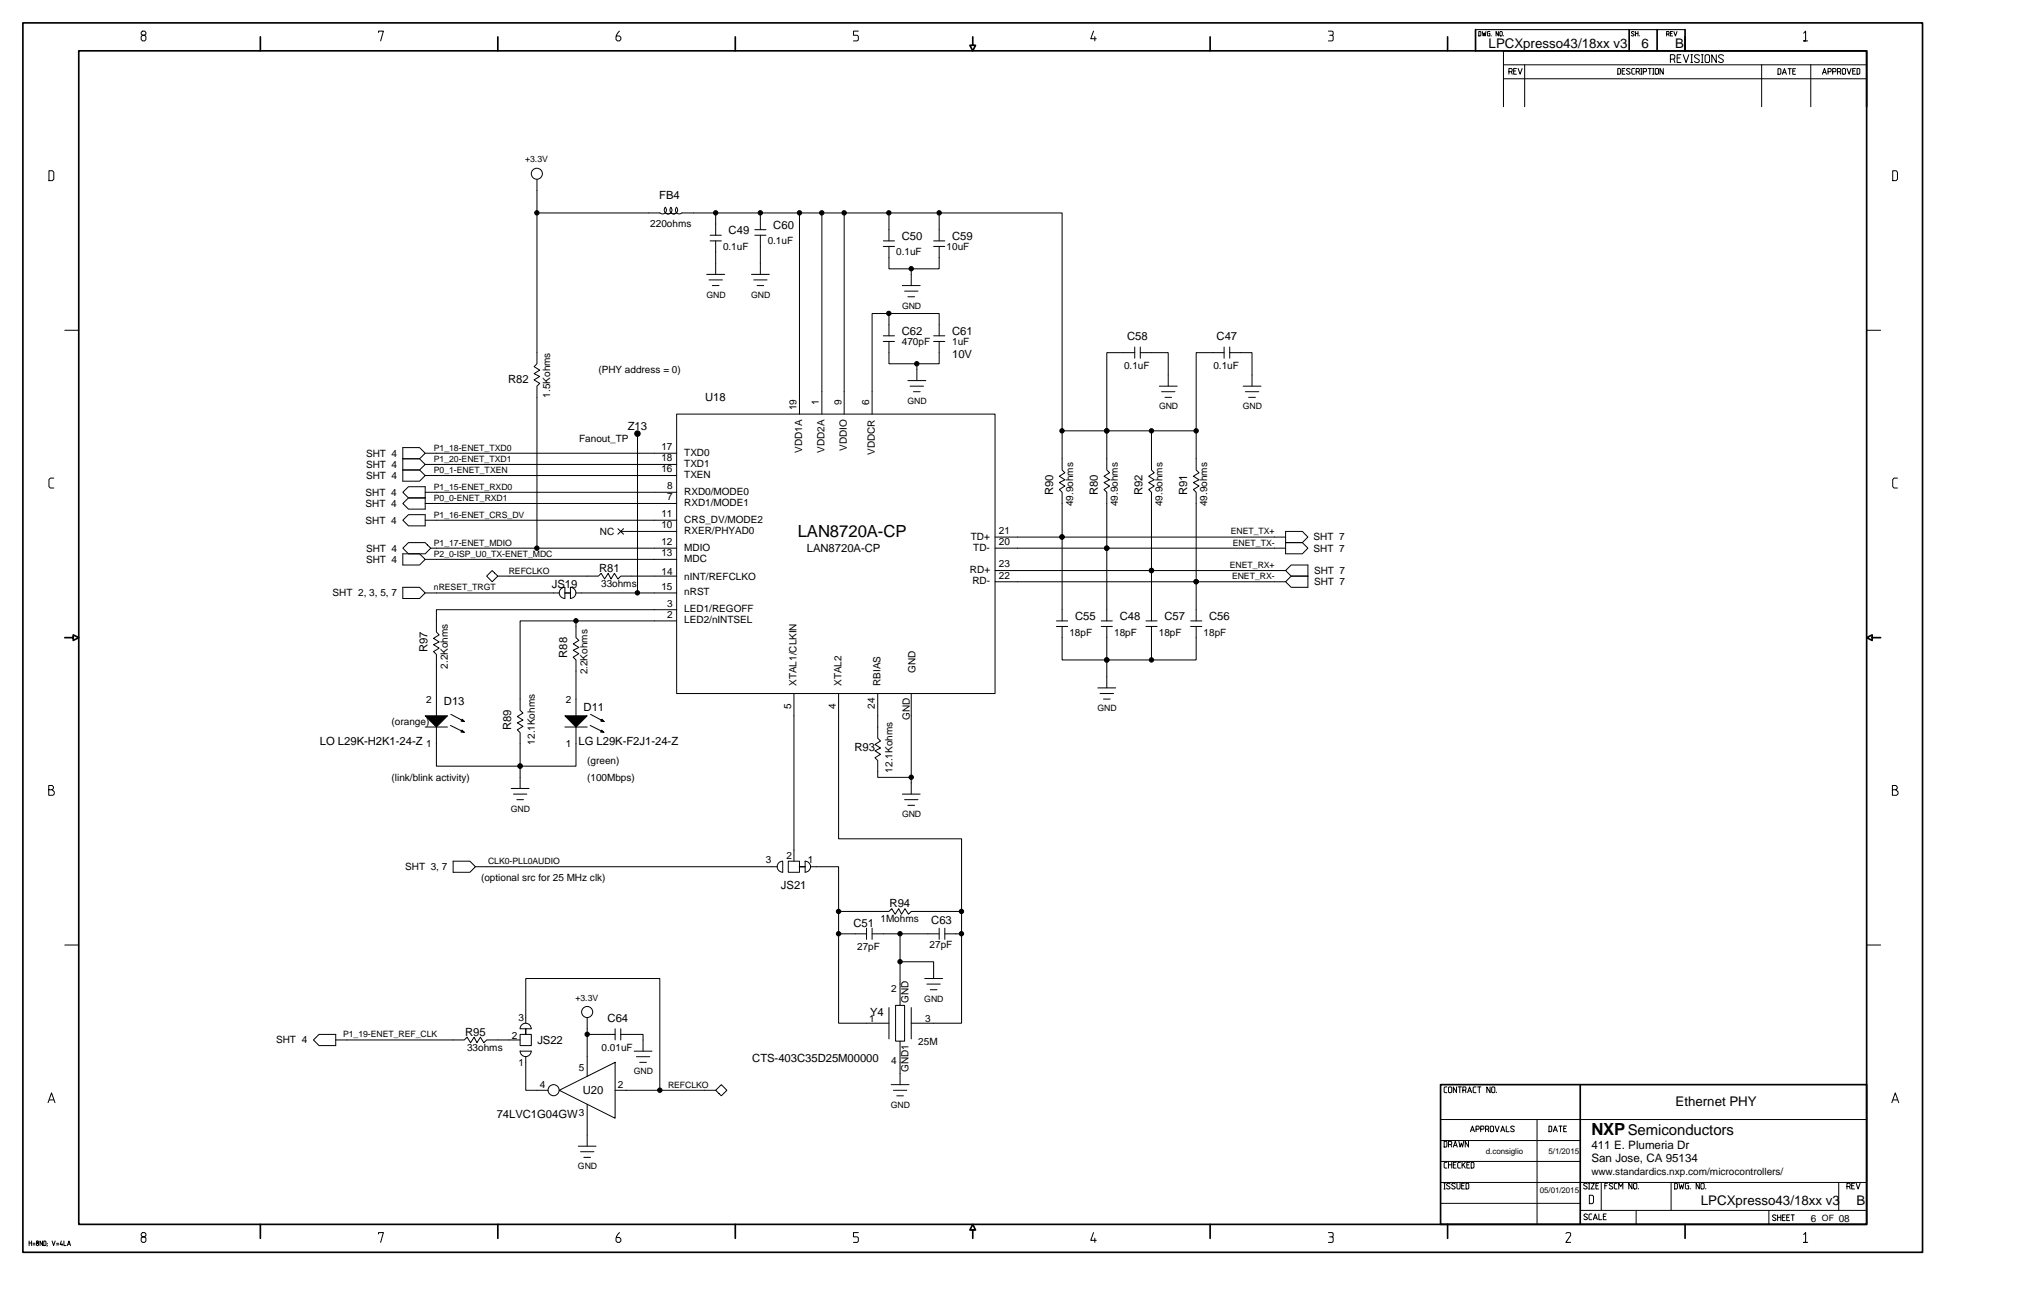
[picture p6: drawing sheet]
<svg xmlns="http://www.w3.org/2000/svg" width="432mm" height="279mm" viewBox="0 0 432 279" stroke-linecap="round" stroke-linejoin="round" font-family="sans-serif">
<g fill="none" stroke="#000" stroke-width=".21">
<path d="M30.4 6.6l-.2 .3v.3l.2 .3h.5l.3 .3v.6l-.3 .3h-.5l-.2-.3v-.6l.2-.3h.5l.3-.3v-.3l-.3-.3zM80.9 6.9v-.3h1l-.6 2.1M132.4 6.6a1.95 1.95 0 0 0-.8 1.8l.3 .3h.5l.3-.3v-.4l-.3-.3h-.6M183.4 6.6h-1v.9h.7l.3 .3-.1 .8-.9 .1M233.6 6.6l-.6 1.7h1.2M233.9 7.8v.9M283.8 6.6h.8a.54 .54 0 0 1 .2 .9h-.2M284.1 7.5l.7 .1v.8l-.2 .3h-.8M316 6.7h.3l.1 .2-.1 .8h-.3zM316.7 6.7l.2 1 .2-.7 .2 .7 .2-1M318.3 6.7h-.4l-.1 .2 .1 .8h.4v-.6h-.2M318.6 7.6v.1"/>
<path d="M320.1 6.7v1l-.5-1v1M320.6 6.7l.4 .2-.2 .8-.4-.2zM321.2 16.8h77.6M321.2 13.8h77.6M321.2 10.9v11.9M321.2 7.6v.1M322.4 15.3h.5l.2-.1v-.4l-.2-.2h-.5v1.3M322.9 15.3l.2 .6M323.4 15.2h.4M324 14.6h-.6v1.3h.6M324.4 14.6l.4 1.3 .4-1.3M325.8 13.8v9"/>
<path d="M345.7 14.6h.4l.1 .2v.9l-.1 .2h-.4zM346.6 15.2h.4M347.2 14.6h-.6v1.3h.6M348.3 14.8l-.5-.2-.3 .3 .7 .5v.3l-.4 .2-.3-.2M349.2 6.9l-.2-.2-.4 .1v.3l.6 .4-.2 .2-.4-.2M349.2 14.6h-.4l-.2 .2v.9l.2 .2h.4M349.4 6.7v1M349.4 7.1h.6M349.6 15.3h.5l.2-.1v-.4l-.2-.2h-.5v1.3M350 6.7v1M350.1 15.3l.2 .6M350.3 7.6v.1"/>
<path d="M350.5 15.9h.3M350.5 14.6h.3M350.7 14.6v1.3M351.1 15.3h.5l.2-.1v-.4l-.2-.2h-.5v1.3M352.1 14.6h.7M352.5 14.6v1.3M353.1 15.9h.3M353.1 14.6h.3M353.3 14.6v1.3M353.8 14.6h.4l.2 .2v.9l-.2 .2h-.4l-.1-.2v-.9zM355.4 14.6v1.3l-.7-1.3v1.3M356.1 7.3h.4l.1-.2-.1-.4h-.4v1"/>
<path d="M356.5 7.3l.1 .4M356.9 12.6h.7l.2-.2v-.5l-.2-.2h-.7v1.7M356.9 7.1h.3M357.4 6.7h-.5v1h.5M357.6 12.6l.2 .8M357.6 6.7l.4 1 .3-1M358.3 12.4h.6M359.2 11.7h-.9v1.7h.9M359.6 11.7l.6 1.7 .6-1.7M360 6.3h-44.7v4.6h44.7M361.3 13.4h.3M361.3 11.7h.3"/>
<path d="M361.4 11.7v1.7M363.1 11.9a.62 .62 0 0 0-1.1 .1l.1 .3 .9 .4v.5a.65 .65 0 0 1-1-.1M363.5 13.4h.4M363.5 11.7h.4M363.7 11.7v1.7M364.3 11.9l.2-.2h.5l.3 .2v1.2l-.3 .3h-.5l-.2-.3zM366.7 11.7v1.7l-1-1.7v1.7M368.2 11.9a.64 .64 0 0 0-1 .1l.1 .3 .8 .4 .1 .3-.1 .2a.65 .65 0 0 1-.9-.1M376.4 13.8v9M379.9 14.7l.6 .1v.9l-.2 .2h-.4zM380.8 15.9l.5-1.2 .4 1.2M381 15.5h.5"/>
<path d="M382 14.7h.7M382.4 14.7v1.2M383 15.2h.5M383.6 14.7h-.6v1.2h.6M385.4 7.1l.4-.5v2.1h-.4h.8M386.9 13.8v9M389.4 15.9l.4-1.3 .4 1.3M389.5 15.5h.6M390.6 15.3h.5l.1-.1v-.4l-.1-.2h-.5v1.3M391.6 15.3h.5l.2-.1v-.4l-.2-.2h-.5v1.3M392.6 15.3h.5l.2-.1v-.4l-.2-.2h-.5v1.3M393.1 15.3l.2 .6"/>
<path d="M393.8 14.6h.3l.2 .2v.9l-.2 .2h-.3l-.2-.2v-.9zM394.6 14.6l.5 1.3 .4-1.3M395.8 15.2h.5M396.4 14.6h-.6v1.3h.6M396.8 14.6h.4l.2 .2v.9l-.2 .2h-.4zM10.5 36.5h.7l.3 .3v1.5l-.3 .3h-.7zM114.7 38.3v7.2h26.3M404.4 36.5h.7l.3 .3v1.5l-.3 .3h-.7zM114.7 45.5v32.2l-.6 .6 1.2 .8-1.2 .7 1.2 .6-1.2 .8 1.2 .7-.6 .6v34.6M143.3 44.3a.82 .82 0 0 1 0 1.2 .82 .82 0 0 1-1.1-.1M143.3 45.4a.82 .82 0 0 1-1.1 0 .82 .82 0 0 1 0-1.1 .83 .83 0 0 1-.1 1.2 .83 .83 0 0 1-1.1-.1M143.4 45.4a.83 .83 0 0 0 1.1 .1 .83 .83 0 0 0 0-1.2 .82 .82 0 0 0 0 1.1 .82 .82 0 0 0 1.2 0"/>
<path d="M143.4 44.3a.82 .82 0 0 0 0 1.1 .82 .82 0 0 0 1.1 0M145.8 45.5h81.1v54.9l.6 .6-1.2 .7 1.2 .8-1.2 .6 1.2 .7-1.2 .8 .6 .6v27.4M151 58.6h3.8M151.5 59.8h2.8M151.7 50.2h2.4M151.7 51.5h2.4M152.9 45.5v4.7M152.9 51.5v7.1M160.5 58.6h3.9M161 59.8h2.9M161.3 49.1h2.4M161.3 50.2h2.4"/>
<path d="M162.5 45.5v3.6M162.5 50.2v8.4M170.8 45.5v43M175.6 45.5v43M180.4 45.5v43M188.7 52.6h2.4M188.7 51.5h2.4M189.9 52.6v4.8h10.8v-4.8M189.9 45.5v6M194.7 57.4v3.6M199.5 52.6h2.4M199.5 51.5h2.4"/>
<path d="M200.7 45.5v6M13.8 70.5h3M152.2 61h1.4M161.8 61h1.4M188.7 72.9h2.4M188.7 71.7h2.4M189.9 72.9v4.8h10.8v-4.8M189.9 67v4.7M192.8 61h3.8M193.3 62.2h2.8M194 63.4h1.4M195.9 77.7v3.6"/>
<path d="M199.5 72.9h2.4M199.5 71.7h2.4M200.7 71.7v-4.7h-14.4v21.5M242.4 75.3h-5.9v25.1l.6 .6-1.2 .7 1.2 .8-1.2 .6 1.2 .7-1.2 .8 .6 .6v27.4M242.4 74.1v2.4M243.6 74.1v2.4M243.6 75.3h6v7.2M261.5 75.3h-5.9v25.1l.6 .6-1.2 .7 1.2 .8-1.2 .6 1.2 .7-1.2 .8 .6 .6v27.4M261.5 74.1v2.4M262.7 74.1v2.4M262.7 75.3h4.8v7.2M398.8 70.5h3"/>
<path d="M86.1 95.6h3.5l1.2 1.2-1.2 1.2h-3.5h3.5l1.2 1.2-1.2 1.2h-3.5h3.5l1.2 1.2-1.2 1.2h-3.5zM90.8 99.2h53.8M90.8 96.8h53.8M136.2 93.2v33.5M144.6 88.5h68v59.6h-68zM194 81.3h3.8M194.5 82.5h2.8M195.2 83.7h1.4M226.9 92h28.7M246 92v8.4l.6 .6-1.2 .7 1.2 .8-1.2 .6 1.2 .7-1.2 .8 .6 .6v27.4M247.7 82.5h3.8M248.2 83.7h2.8"/>
<path d="M248.9 84.9h1.4M265.6 82.5h3.8M266.1 83.7h2.8M266.8 84.9h1.4M11.5 102.1h-.7l-.3 .3v1.5l.3 .3h.7M86.1 105.2l1.2-1.2h3.5v4.8h-3.5l-1.2-1.3 1.2-1.1h3.5h-3.5zM86.1 111.1l1.2-1.2h3.5v2.4h-3.5zM86.1 117.1l1.2-1.2h3.5l1.2 1.2-1.2 1.2h-3.5zM86.1 118.3h3.5l1.2 1.2-1.2 1.2h-3.5zM90.8 111.1h53.8M90.8 107.5h53.8M90.8 105.2h53.8"/>
<path d="M90.8 119.5h53.8M90.8 101.6h53.8M92 117.1h52.6M132 112.9l1.2 1.2M132.6 113.5h12M133.2 112.9l-1.2 1.2M212.6 114.7h62.1M274.7 117.1h-62.1M274.7 113.5h3.6l1.1 1.2-1.1 1.2h-3.6h3.6l1.1 1.2-1.1 1.2h-3.6zM405.4 102.1h-.7l-.3 .3v1.5l.3 .3h.7M86.1 125.5h3.5l1.2 1.2-1.2 1.1h-3.5zM90.8 126.7h28.7"/>
<path d="M105.2 121.9l1.2 1.2-1.2 1.2-1.2-1.2zM106.4 123.1h21.4l.6-.6 .8 1.2 .7-1.2 .6 1.2 .8-1.2 .7 1.2 .6-.6h12M120.7 125.5a1.19 1.19 0 0 0-1.2 1.1 1.19 1.19 0 0 0 1.2 1.2M120.7 125.5v2.3M121.9 125.5a1.19 1.19 0 0 1 1.1 1.1 1.19 1.19 0 0 1-1.1 1.2M121.9 125.5v2.3M123.1 132.6v3.6l.6 .6-1.2 .7 1.2 .8-1.2 .6 1.2 .7-1.2 .8 .6 .6v11.9M123.1 126.7h21.5M144.6 132.6h-33.5v19.1l.6 .6-1.2 .8 1.2 .7-1.2 .6 1.2 .8-1.2 .7 .6 .6v11.9M144.6 130.2h-51.4v4.8l.6 .6-1.2 .8 1.2 .7-1.2 .6 1.2 .8-1.2 .7 .6 .6v13.1M212.6 124.3h62.1M225.7 133.8h2.4"/>
<path d="M225.7 132.6h2.4M226.9 133.8v7.2h28.7v-7.2M235.3 132.6h2.4M235.3 133.8h2.4M236.5 133.8v13.1M244.8 133.8h2.4M244.8 132.6h2.4M246 133.8v7.2M254.4 133.8h2.4M254.4 132.6h2.4M274.7 121.9h-62.1M275.9 120.7h3.5v4.8h-3.5l-1.2-1.2 1.2-1.2h3.5h-3.5l-1.2-1.2z"/>
<path d="M90.8 155.3h4.8M93.2 155.3v8.4h29.9v-8.4M96.2 155l2.9 1.4M96.3 152.6l2.9 1.5M98.7 156l.5 .4h-.7zM98.9 156.3h-.2v-.2l.2 .2M98.9 154h-.2l.1-.2 .2 .2M99.2 154.1l-.5-.5-.2 .4 .7 .1M120.7 155.3h4.8M126.1 155l2.8 1.4M126.2 152.6l2.9 1.5-.5-.5-.2 .4 .6 .1M128.6 153.8l.2 .2h-.3z"/>
<path d="M128.7 156.3h-.2l.1-.2 .2 .2M129 156.4h-.7l.2-.4 .5 .4M169.6 148.1v35.9M179.2 148.1v31.1h26.2v39.4h-10.7M187.5 148.1v9.6l.6 .6-1.2 .7 1.2 .8-1.2 .6 1.2 .7-1.2 .8 .6 .6v3.6h7.2M194.7 148.1v21.5M234.6 146.9h3.8M235 148.1h2.9M235.8 149.3h1.4M10.4 168.7h.8l.2-.3v-.3l-.2-.3h-.8v2.1h.9l.3-.3v-.5l-.4-.4M109.2 168.4h3.9M109.7 169.6h2.9"/>
<path d="M110.4 170.8h1.4M192.8 169.6h3.8M193.3 170.8h2.8M194 172h1.4M404.3 168.7h.8l.3-.3v-.3l-.3-.3h-.8v2.1h.9l.3-.3v-.5l-.4-.4M96.8 184h3.6l1.2 1.1-1.2 1.2h-3.6zM101.6 185.1h64.5M166.5 184.2l.7-.2v2.3a1.18 1.18 0 0 1-1.1-.8 1.18 1.18 0 0 1 .4-1.3zM168.4 184h2.4v2.3h-2.4zM172 184a1.17 1.17 0 0 1 1.2 1.1 1.17 1.17 0 0 1-1.2 1.2M172 184v2.3M173.2 185.1h6v33.5h10.7"/>
<path d="M179.2 194.7h10.7l.6-.6 .8 1.2 .7-1.2 .6 1.2 .8-1.2 .7 1.2 .6-.6h10.7M179.2 199.5h5.9M185.1 198.3v2.4M186.3 198.3v2.4M186.3 199.5h14.4M192.3 199.5v15.3M200.7 198.3v2.4M201.9 199.5h3.5M201.9 198.3v2.4M13.8 201.9h3M111.4 219.1a1.19 1.19 0 0 1 1.3-.5 1.19 1.19 0 0 1 .8 1.2h-2.4zM112.3 218.6v-9.6h28.7v23.9"/>
<path d="M125.5 217.4v12.5M131.4 219.8v2.3M132.6 219.8v2.3M189.9 215.2v6.7M191.3 214.8h2v7.6h-2zM192.3 205.4h7.2v3.6M194.7 215.2v6.7M197.6 209h3.8M198 210.2h2.9M198.8 211.4h1.4M398.8 201.9h3M10.3 235.5l.7-2.1 .7 2.1"/>
<path d="M10.6 234.9h.9M68.2 221h3.5v2.4h-3.5l-1.2-1.3zM71.7 222.1h27.5l.6-.5 .7 1.1 .8-1.1 .6 1.1 .7-1.1 .8 1.1 .6-.6h7.1M111.1 224.5h2.4M111.1 221h2.4v2.4h-2.4zM111.1 224.5a1.19 1.19 0 0 0 1.2 1.2 1.19 1.19 0 0 0 1.2-1.2M112.3 225.7v7.2h4.8M119.5 232.9l11.9-6v12zM125.5 221h5.9M125.5 235.9v4.1M131.4 232.9h21.5M132.6 221h4.8v3.5"/>
<path d="M135.5 224.5h3.8M136 225.7h2.8M136.7 226.9h1.4M154.1 231.7l1.2 1.2-1.2 1.2-1.2-1.2zM190.4 231.7h3.8M190.9 232.9h2.8M191.6 234.1h1.4M192.3 222.4v9.3M309.1 232.2h-.4l-.2 .1v.9l.2 .2h.4M309.6 232.2h.4l.2 .1v.9l-.2 .2h-.4l-.1-.2v-.9zM311.2 232.2v1.2l-.7-1.2v1.2M311.5 232.2h.7"/>
<path d="M311.9 232.2v1.2M312.5 232.9h.6l.1-.2v-.4l-.1-.1h-.6v1.2M313.1 232.9l.1 .5M313.6 233.4l.4-1.2 .4 1.2M313.7 233h.6M315.4 232.2h-.5l-.2 .1v.9l.2 .2h.5M315.7 232.2h.7M316.1 232.2v1.2M318.4 232.2v1.2l-.7-1.2v1.2M318.9 232.2h.3l.2 .1v.9l-.2 .2h-.3l-.2-.2v-.9zM319.7 233.3v.1M328.4 239.1v22.4"/>
<path d="M398.8 239.1h-91M404.2 235.5l.7-2.1 .8 2.1M404.5 234.9h.9M123.5 244.8h3.9M124 246h2.9M124.7 247.2h1.5M125.5 240.1v4.7M307.8 257h29.8M307.8 252.6h91M307.8 248.1h29.8M307.8 243.6h29.8M308.5 254h.3"/>
<path d="M308.5 252.8h.3M308.5 243.8h.5l.1 .2v.8l-.1 .2h-.5zM308.7 252.8v1.2M309.1 248.3h-.4l-.2 .2v.8l.2 .2h.4M309.5 248.3v1.2M309.5 248.8h.7M309.5 244.5h.5l.2-.2v-.3l-.2-.2h-.5v1.2M309.8 252.9l-.5-.1-.2 .2 .7 .5v.4l-.5 .1-.2-.2M310 244.5l.2 .5M310.2 248.3v1.2M310.5 248.8h.4M310.5 245l.4-1.2 .5 1.2"/>
<path d="M310.7 244.7h.5M310.9 252.9l-.2-.1-.5 .1v.3l.7 .5-.2 .3-.5-.2M311.1 248.3h-.6v1.2h.6M311.3 252.8v1l.1 .2h.4l.2-.2v-1M311.7 243.8l.3 1.2 .2-.8 .3 .8 .2-1.2M312 248.3h-.4l-.2 .2v.8l.2 .2h.4M312.3 253.3h.4M312.4 248.3v1.2M312.6 248.7l.5 .8M312.9 252.8h-.6v1.2h.6M313.1 248.3l-.7 .7M313.2 252.8h.5l.1 .1v.9l-.1 .2h-.5z"/>
<path d="M313.4 248.8h.4M313.8 243.8v1.2l-.7-1.2v1.2M314 248.3h-.6v1.2h.6M314.2 241.7l.4-1.2 .4 1.2M314.3 248.3h.4l.2 .2v.8l-.2 .2h-.4zM314.3 241.4h.6M315.4 241.2h.5l.1-.1v-.4l-.1-.2h-.5v1.2M316.4 241.2h.5l.2-.1v-.4l-.2-.2h-.5v1.2M317.4 241.2h.5l.2-.1v-.4l-.2-.2h-.5v1.2M317.9 241.2l.2 .5M318.6 240.5h.3l.2 .2v.9l-.2 .1h-.3l-.2-.1v-.9zM319.4 240.5l.5 1.2 .4-1.2"/>
<path d="M320.6 241.7l.5-1.2 .4 1.2M320.8 241.4h.5M321.8 240.5v1.2h.6M323.6 240.7l-.2-.1a.44 .44 0 0 0-.7 .2l.9 .7a.45 .45 0 0 1-.9 .1M330.9 240.5h.5l.1 .2v.9l-.1 .1h-.5zM331.9 241.7l.4-1.2 .4 1.2M332 241.4h.6M333.1 240.5h.7M333.4 240.5v1.2M334.1 241.1h.4M334.7 240.5h-.6v1.2h.6M337.6 258.6h61.2"/>
<path d="M339.1 252.9l-.5-.1-.3 .2 .7 .5v.4l-.4 .1-.3-.2M339.2 259.5l-.5-.2-.3 .3 .7 .5v.3l-.4 .1-.3-.2M339.4 254h.3M339.4 252.8h.3M339.5 252.8v1.2M339.6 255.3h.6l.3 .3v1.2l-.3 .3h-.6zM339.9 252.8h.7l-.7 1.2h.7M340.1 259.3h-.4l-.2 .2v.8l.2 .2h.4M341 253.3h.4M341.6 252.8h-.6v1.2h.6M341.6 259.3v1.2h.6M342.1 252.6v6"/>
<path d="M342.6 259.8h.4M342.9 253.3h.4M343.2 259.3h-.6v1.2h.6M343.5 252.8h-.6v1.2M344.6 252.9l-.5-.1-.3 .2 .7 .5v.4l-.4 .1-.3-.2M345.5 252.8h-.4l-.2 .1v.9l.2 .2h.4M345.9 254v-1.2l.4 .6 .4-.6v1.2M348.7 252.8v1.2l-.7-1.2v1.2M349.2 252.8h.3l.2 .1v.9l-.2 .2h-.3l-.2-.2v-.9zM349.6 258.6v2.9M350.1 253.9v.1M357 252.6v6"/>
<path d="M357.8 252.8h.4l.2 .1v.9l-.2 .2h-.4zM358.7 252.8l.3 1.2 .3-.9 .2 .9 .3-1.2M360.8 252.8h-.5l-.2 .1v.9l.2 .2h.5v-.7h-.3M361.1 253.9v.1M363.1 252.8v1.2l-.7-1.2v1.2M363.6 252.8h.3l.2 .1v.9l-.2 .2h-.3l-.2-.2v-.9zM364.4 253.9v.1M377.9 258.6v2.9M379.5 259.7l-.6-.2-.2 .3 .7 .5v.3l-.5 .1-.2-.2M379.8 259.5v1.2M380.5 259.5v1.2M381.4 259.5h-.6v1.2h.6"/>
<path d="M382.4 259.5h-.7v1.2h.7M382.7 259.5h.7M383 259.5v1.2M392.9 252.6v6M394.6 253.4h.5l.2-.1v-.4l-.2-.1h-.5v1.2M395.1 253.4l.2 .6M395.6 253.3h.4M396.2 252.8h-.6v1.2h.6M396.6 252.8l.4 1.2 .4-1.2M6.2 265.1v1M6.2 265.5h.6M6.8 265.1v1"/>
<path d="M7 265.9h.5M7 265.6h.5M7.9 265.1l-.1 .3 .4 .2-.1 .5-.3-.2 .1-.4 .3-.1-.1-.3zM9.1 265.1v1l-.5-1v1M9.4 265.1l.4 .1-.1 .9h-.3zM10.1 266l-.1 .2M10.1 265.6h.1M11.1 265.1l.4 1 .3-1M12.1 265.9h.4M12.1 265.6h.4M13.1 265.1l-.3 .7h.6M13.3 265.6v.5"/>
<path d="M13.7 265.1v1h.4M14.4 266.1l.3-1 .4 1M14.5 265.8h.4M30.4 263.3l-.2 .3v.3l.2 .3h.5l.3 .3v.6l-.3 .3h-.5l-.2-.3v-.6l.2-.3h.5l.3-.3v-.3l-.3-.3zM80.9 263.6v-.3h1l-.6 2.1M132.4 263.3a1.95 1.95 0 0 0-.8 1.8l.3 .3h.5l.3-.3v-.5l-.3-.3h-.6M183.4 263.3h-1v.9h.7l.3 .3-.1 .8-.9 .1M233.6 263.3l-.6 1.6h1.2M233.9 264.5v.9M283.8 263.3h.8a.54 .54 0 0 1 .2 .8l-.2 .1M284.1 264.2l.7 .1v.8l-.2 .3h-.8M334.6 263.5l.7-.2 .3 .3v.3l-1 1.5h1"/>
<path d="M340.4 260.5l.4-1.2 .5 1.2M340.6 260.2h.5M379.8 260h.7M380.8 260h.5M381.7 260h.5M385.4 263.7l.4-.4v2.1h-.4h.8"/>
<circle cx="114.7" cy="37.1" r="1.18"/>
<circle cx="125.5" cy="216.2" r="1.18"/>
<circle cx="118.3" cy="232.9" r="1.18"/>
</g>
<g fill="#000" stroke="#000" stroke-width=".21">
<path d="M90.8 152.9h4.8l-2.4 2.4z" fill-rule="evenodd"/>
<path d="M120.7 152.9h4.8l-2.4 2.4z" fill-rule="evenodd"/>
<circle cx="114.7" cy="45.5" r=".47"/>
<circle cx="152.9" cy="45.5" r=".47"/>
<circle cx="162.5" cy="45.5" r=".47"/>
<circle cx="170.8" cy="45.5" r=".47"/>
<circle cx="175.6" cy="45.5" r=".47"/>
<circle cx="180.4" cy="45.5" r=".47"/>
<circle cx="189.9" cy="45.5" r=".47"/>
<circle cx="194.7" cy="57.4" r=".47"/>
<circle cx="200.7" cy="45.5" r=".47"/>
<circle cx="189.9" cy="66.9" r=".47"/>
<circle cx="195.9" cy="77.7" r=".47"/>
<circle cx="136.2" cy="92.6" r=".59"/>
<circle cx="226.9" cy="92" r=".47"/>
<circle cx="236.5" cy="92" r=".47"/>
<circle cx="246" cy="92" r=".47"/>
<circle cx="255.6" cy="92" r=".47"/>
<circle cx="114.7" cy="117.1" r=".47"/>
<circle cx="226.9" cy="114.7" r=".47"/>
<circle cx="236.5" cy="117.1" r=".47"/>
<circle cx="123.1" cy="132.6" r=".47"/>
<circle cx="136.2" cy="126.6" r=".47"/>
<circle cx="246" cy="121.9" r=".47"/>
<circle cx="255.6" cy="124.2" r=".47"/>
<circle cx="236.5" cy="141" r=".47"/>
<circle cx="246" cy="141" r=".47"/>
<circle cx="111.1" cy="163.6" r=".47"/>
<circle cx="194.7" cy="166" r=".47"/>
<circle cx="179.2" cy="199.5" r=".47"/>
<circle cx="179.2" cy="194.7" r=".47"/>
<circle cx="192.3" cy="199.5" r=".47"/>
<circle cx="205.4" cy="199.5" r=".47"/>
<circle cx="205.4" cy="194.7" r=".47"/>
<circle cx="192.3" cy="205.4" r=".47"/>
<circle cx="125.5" cy="220.9" r=".47"/>
<circle cx="141" cy="232.9" r=".47"/>
</g>
<path d="M120.7 126.7h1.2M170.8 185.1h1.2M112.3 219.8v1.2" fill="none" stroke="#000" stroke-width=".31"/>
<g fill="none" stroke="#000" stroke-width=".36">
<path d="M4.9 4.9h405.9v262.6h-405.9zM16.8 10.9h382v250.6h-382zM55.6 7.9v3M106.4 7.9v3M157.1 7.9v3M207.8 7.9v1.8h-.6l.6 1.2 .6-1.2h-.6M258.6 7.9v3M309.3 7.9v3M315.3 6.3v4.6M321.2 10.9h77.6v11.9M348.1 6.3v4.6M354.1 6.3v4.6"/>
<path d="M360 6.3v4.6M13.8 136.2h1.8v.6l1.2-.6-1.2-.6v.6M400 136.2v.6l-1.2-.6 1.2-.6v.6h1.8M307.8 231.7h91v29.8h-91zM337.6 231.7v29.8M55.6 261.5v3M106.4 261.5v3M157.1 261.5v3M207.8 262.7h-.6l.6-1.2 .6 1.2h-.6v1.8M258.6 261.5v3M309.3 261.5v3M360 261.5v3"/>
</g>
<g font-size="3.6">
<text x="170.4" y="114.7">LAN8720A-CP</text>
<text x="340" y="242.4">NXP</text>
</g>
<text font-size="3.2" x="347.8" y="242.4">Semiconductors</text>
<g font-size="2.8">
<text x="318.1" y="10.3">LPCXpresso43/18xx v3</text>
<text x="350.7" y="10.3">6</text>
<text x="357.9" y="10.3">B</text>
<text x="358" y="236.2">Ethernet PHY</text>
<text x="363.4" y="257.4">LPCXpresso43/18xx v3</text>
<text x="396.7" y="257.4">B</text>
</g>
<g font-size="2.5">
<text x="340" y="245.4">411 E. Plumeria Dr</text>
<text x="340" y="248.2">San Jose, CA 95134</text>
</g>
<g font-size="2.4">
<text x="140.8" y="42.6">FB4</text>
<text x="155.7" y="50.1">C49</text>
<text x="165.2" y="48.9">C60</text>
<text x="192.7" y="51.2">C50</text>
<text x="203.4" y="51.2">C59</text>
<text x="192.7" y="71.5">C62</text>
<text x="203.4" y="71.5">C61</text>
<text x="203.4" y="76.5">10V</text>
<text x="240.8" y="72.6">C58</text>
<text x="259.9" y="72.6">C47</text>
<text x="108.5" y="81.9">R82</text>
<text x="150.7" y="85.6">U18</text>
<text x="134.1" y="91.8">Z13</text>
<text x="225" y="105.8" transform="rotate(-90 225 105.8)">R90</text>
<text x="234.6" y="105.8" transform="rotate(-90 234.6 105.8)">R80</text>
<text x="244.1" y="105.8" transform="rotate(-90 244.1 105.8)">R92</text>
<text x="253.7" y="105.8" transform="rotate(-90 253.7 105.8)">R91</text>
<text x="172.4" y="117.9">LAN8720A-CP</text>
<text x="117.9" y="125.5">JS19</text>
<text x="128" y="122.1">R81</text>
<text x="229.7" y="132.4">C55</text>
<text x="239.2" y="132.4">C48</text>
<text x="248.8" y="132.4">C57</text>
<text x="258.3" y="132.4">C56</text>
<text x="91.3" y="139.3" transform="rotate(-90 91.3 139.3)">R97</text>
<text x="121.2" y="140.5" transform="rotate(-90 121.2 140.5)">R88</text>
<text x="94.8" y="150.7">D13</text>
<text x="109.2" y="156" transform="rotate(-90 109.2 156)">R89</text>
<text x="124.7" y="151.9">D11</text>
<text x="68.3" y="159">LO L29K-H2K1-24-Z</text>
<text x="123.6" y="159">LG L29K-F2J1-24-Z</text>
<text x="182.5" y="160.5">R93</text>
<text x="166.9" y="189.9">JS21</text>
<text x="182.3" y="198">C51</text>
<text x="190.1" y="193.7">R94</text>
<text x="199" y="197.5">C63</text>
<text x="99.4" y="221.2">R95</text>
<text x="129.8" y="218.2">C64</text>
<text x="185.9" y="217.1">Y4</text>
<text x="114.8" y="222.9">JS22</text>
<text x="160.7" y="226.9">CTS-403C35D25M00000</text>
<text x="124.5" y="233.6">U20</text>
<text x="106.1" y="238.7">74LVC1G04GW</text>
</g>
<g font-size="2.1">
<text x="138.9" y="48.6">220ohms</text>
<text x="154.5" y="53.4">0.1uF</text>
<text x="164" y="52.2">0.1uF</text>
<text x="202.2" y="53.4">10uF</text>
<text x="191.5" y="54.6">0.1uF</text>
<text x="192.7" y="73.7">470pF</text>
<text x="203.4" y="73.7">1uF</text>
<text x="127.8" y="79.6">(PHY address = 0)</text>
<text x="240.2" y="78.8">0.1uF</text>
<text x="259.2" y="78.8">0.1uF</text>
<text x="117.6" y="84.9" transform="rotate(-90 117.6 84.9)">1.5Kohms</text>
<text x="170.2" y="87.7" transform="rotate(-90 170.2 87.7)">19</text>
<text x="175" y="86.4" transform="rotate(-90 175 86.4)">1</text>
<text x="179.8" y="86.4" transform="rotate(-90 179.8 86.4)">9</text>
<text x="185.7" y="86.4" transform="rotate(-90 185.7 86.4)">6</text>
<text x="123.7" y="94.4">Fanout_TP</text>
<text x="78.2" y="97.5">SHT 4</text>
<text x="78.2" y="99.9">SHT 4</text>
<text x="141.3" y="96.2">17</text>
<text x="141.3" y="98.6">18</text>
<text x="141.3" y="100.9">16</text>
<text x="146.2" y="97.3">TXD0</text>
<text x="146.2" y="99.7">TXD1</text>
<text x="171.4" y="96.7" transform="rotate(-90 171.4 96.7)">VDD1A</text>
<text x="176.2" y="96.7" transform="rotate(-90 176.2 96.7)">VDD2A</text>
<text x="181" y="96.4" transform="rotate(-90 181 96.4)">VDDIO</text>
<text x="186.9" y="97.2" transform="rotate(-90 186.9 97.2)">VDDCR</text>
<text x="78.1" y="105.9">SHT 4</text>
<text x="78.2" y="102.3">SHT 4</text>
<text x="142.5" y="104.5">8</text>
<text x="142.5" y="106.9">7</text>
<text x="146.2" y="105.7">RXD0/MODE0</text>
<text x="146.2" y="102.1">TXEN</text>
<text x="78.1" y="108.3">SHT 4</text>
<text x="78.1" y="111.8">SHT 4</text>
<text x="141.3" y="110.5">11</text>
<text x="141.3" y="112.9">10</text>
<text x="146.2" y="108.1">RXD1/MODE1</text>
<text x="146.2" y="111.7">CRS_DV/MODE2</text>
<text x="229.3" y="108.1" transform="rotate(-90 229.3 108.1)">49.9ohms</text>
<text x="238.8" y="108.1" transform="rotate(-90 238.8 108.1)">49.9ohms</text>
<text x="248.3" y="108.1" transform="rotate(-90 248.3 108.1)">49.9ohms</text>
<text x="257.9" y="108.1" transform="rotate(-90 257.9 108.1)">49.9ohms</text>
<text x="78.2" y="117.8">SHT 4</text>
<text x="128.2" y="114.2">NC</text>
<text x="141.3" y="118.8">13</text>
<text x="141.3" y="116.5">12</text>
<text x="146.2" y="117.6">MDIO</text>
<text x="146.2" y="114.1">RXER/PHYAD0</text>
<text x="207.4" y="115.3">TD+</text>
<text x="207.9" y="117.6">TD-</text>
<text x="213.4" y="114.1">21</text>
<text x="213.4" y="116.5">20</text>
<text x="280.6" y="115.4">SHT 7</text>
<text x="280.6" y="117.8">SHT 7</text>
<text x="78.2" y="120.2">SHT 4</text>
<text x="128.4" y="125.4">33ohms</text>
<text x="141.4" y="122.7">14</text>
<text x="146.2" y="124">nINT/REFCLKO</text>
<text x="146.2" y="120">MDC</text>
<text x="207.2" y="122.4">RD+</text>
<text x="207.8" y="124.8">RD-</text>
<text x="213.4" y="121.2">23</text>
<text x="213.4" y="123.6">22</text>
<text x="280.8" y="122.6">SHT 7</text>
<text x="280.8" y="125">SHT 7</text>
<text x="71.1" y="127.4">SHT 2, 3, 5, 7</text>
<text x="141.3" y="126">15</text>
<text x="142.6" y="129.6">3</text>
<text x="142.6" y="132">2</text>
<text x="146.2" y="130.8">LED1/REGOFF</text>
<text x="146.2" y="127.2">nRST</text>
<text x="146.2" y="133.2">LED2/nINTSEL</text>
<text x="228.5" y="135.8">18pF</text>
<text x="238" y="135.8">18pF</text>
<text x="247.6" y="135.8">18pF</text>
<text x="257.2" y="135.8">18pF</text>
<text x="95.7" y="142.9" transform="rotate(-90 95.7 142.9)">2.2Kohms</text>
<text x="195.6" y="143.7" transform="rotate(-90 195.6 143.7)">GND</text>
<text x="125.5" y="144.1" transform="rotate(-90 125.5 144.1)">2.2Kohms</text>
<text x="170.2" y="146.5" transform="rotate(-90 170.2 146.5)">XTAL1/CLKIN</text>
<text x="179.8" y="146.5" transform="rotate(-90 179.8 146.5)">XTAL2</text>
<text x="188.1" y="146.6" transform="rotate(-90 188.1 146.6)">RBIAS</text>
<text x="83.7" y="154.8">(orange)</text>
<text x="91" y="150.1">2</text>
<text x="120.9" y="150.1">2</text>
<text x="169" y="151.3" transform="rotate(-90 169 151.3)">5</text>
<text x="178.6" y="151.3" transform="rotate(-90 178.6 151.3)">4</text>
<text x="186.9" y="151.4" transform="rotate(-90 186.9 151.4)">24</text>
<text x="194.4" y="153.7" transform="rotate(-90 194.4 153.7)">GND</text>
<text x="91" y="159.6">1</text>
<text x="114.3" y="159" transform="rotate(-90 114.3 159)">12.1Kohms</text>
<text x="120.9" y="159.6">1</text>
<text x="83.7" y="166.8">(link/blink activity)</text>
<text x="125.5" y="163.2">(green)</text>
<text x="125.5" y="166.8">(100Mbps)</text>
<text x="190.7" y="165" transform="rotate(-90 190.7 165)">12.1Kohms</text>
<text x="86.6" y="185.8">SHT 3, 7</text>
<text x="163.7" y="184.3">3</text>
<text x="168" y="183.5">2</text>
<text x="172.6" y="184.3">1</text>
<text x="102.8" y="188.2">(optional src for 25 MHz clk)</text>
<text x="188.1" y="197">1Mohms</text>
<text x="183.1" y="203">27pF</text>
<text x="198.6" y="202.5">27pF</text>
<text x="190.4" y="211.9">2</text>
<text x="194.1" y="214.2" transform="rotate(-90 194.1 214.2)">GND</text>
<text x="109.3" y="221.9">2</text>
<text x="110.8" y="218.1">3</text>
<text x="185.7" y="218.3">1</text>
<text x="197.7" y="218.3">3</text>
<text x="59" y="222.9">SHT 4</text>
<text x="99.8" y="224.5">33ohms</text>
<text x="110.8" y="227.6">1</text>
<text x="128.5" y="224.5">0.01uF</text>
<text x="190.4" y="227.3">4</text>
<text x="196.2" y="223.2">25M</text>
<text x="115.3" y="232.4">4</text>
<text x="123.7" y="228.8">5</text>
<text x="132" y="232.4">2</text>
<text x="194.1" y="229" transform="rotate(-90 194.1 229)">GND1</text>
<text x="123.7" y="238.4">3</text>
<text x="340" y="250.9">www.standardics.nxp.com/microcontrollers/</text>
<text x="386.9" y="260.9">6</text>
<text x="392.9" y="260.9">08</text>
</g>
<g font-size="1.9">
<text x="112.2" y="34.7">+3.3V</text>
<text x="150.9" y="63.6">GND</text>
<text x="160.5" y="63.6">GND</text>
<text x="192.7" y="65.9">GND</text>
<text x="193.9" y="86.2">GND</text>
<text x="247.6" y="87.4">GND</text>
<text x="265.5" y="87.4">GND</text>
<text x="92.7" y="101">P0_1-ENET_TXEN</text>
<text x="92.7" y="98.6">P1_20-ENET_TXD1</text>
<text x="92.7" y="96.2">P1_18-ENET_TXD0</text>
<text x="92.7" y="107">P0_0-ENET_RXD1</text>
<text x="92.7" y="104.6">P1_15-ENET_RXD0</text>
<text x="92.7" y="110.6">P1_16-ENET_CRS_DV</text>
<text x="92.7" y="118.9">P2_0-ISP_U0_TX-ENET_MDC</text>
<text x="92.7" y="116.5">P1_17-ENET_MDIO</text>
<text x="263" y="114.2">ENET_TX+</text>
<text x="263.4" y="116.5">ENET_TX-</text>
<text x="108.7" y="122.5">REFCLKO</text>
<text x="262.8" y="121.3">ENET_RX+</text>
<text x="263.2" y="123.7">ENET_RX-</text>
<text x="92.7" y="126.1">nRESET_TRGT</text>
<text x="234.5" y="151.9">GND</text>
<text x="109.2" y="173.4">GND</text>
<text x="192.7" y="174.6">GND</text>
<text x="104.3" y="184.6">CLK0-PLL0AUDIO</text>
<text x="123" y="213.7">+3.3V</text>
<text x="197.5" y="214">GND</text>
<text x="73.3" y="221.6">P1_19-ENET_REF_CLK</text>
<text x="135.4" y="229.5">GND</text>
<text x="142.7" y="232.3">REFCLKO</text>
<text x="190.3" y="236.6">GND</text>
<text x="123.5" y="249.8">GND</text>
<text x="389.3" y="260.9">OF</text>
</g>
<g font-size="1.7">
<text x="317.5" y="246.6">d.consiglio</text>
<text x="330.9" y="246.6">5/1/2015</text>
<text x="329" y="254.9">05/01/2015</text>
</g>
</svg>
